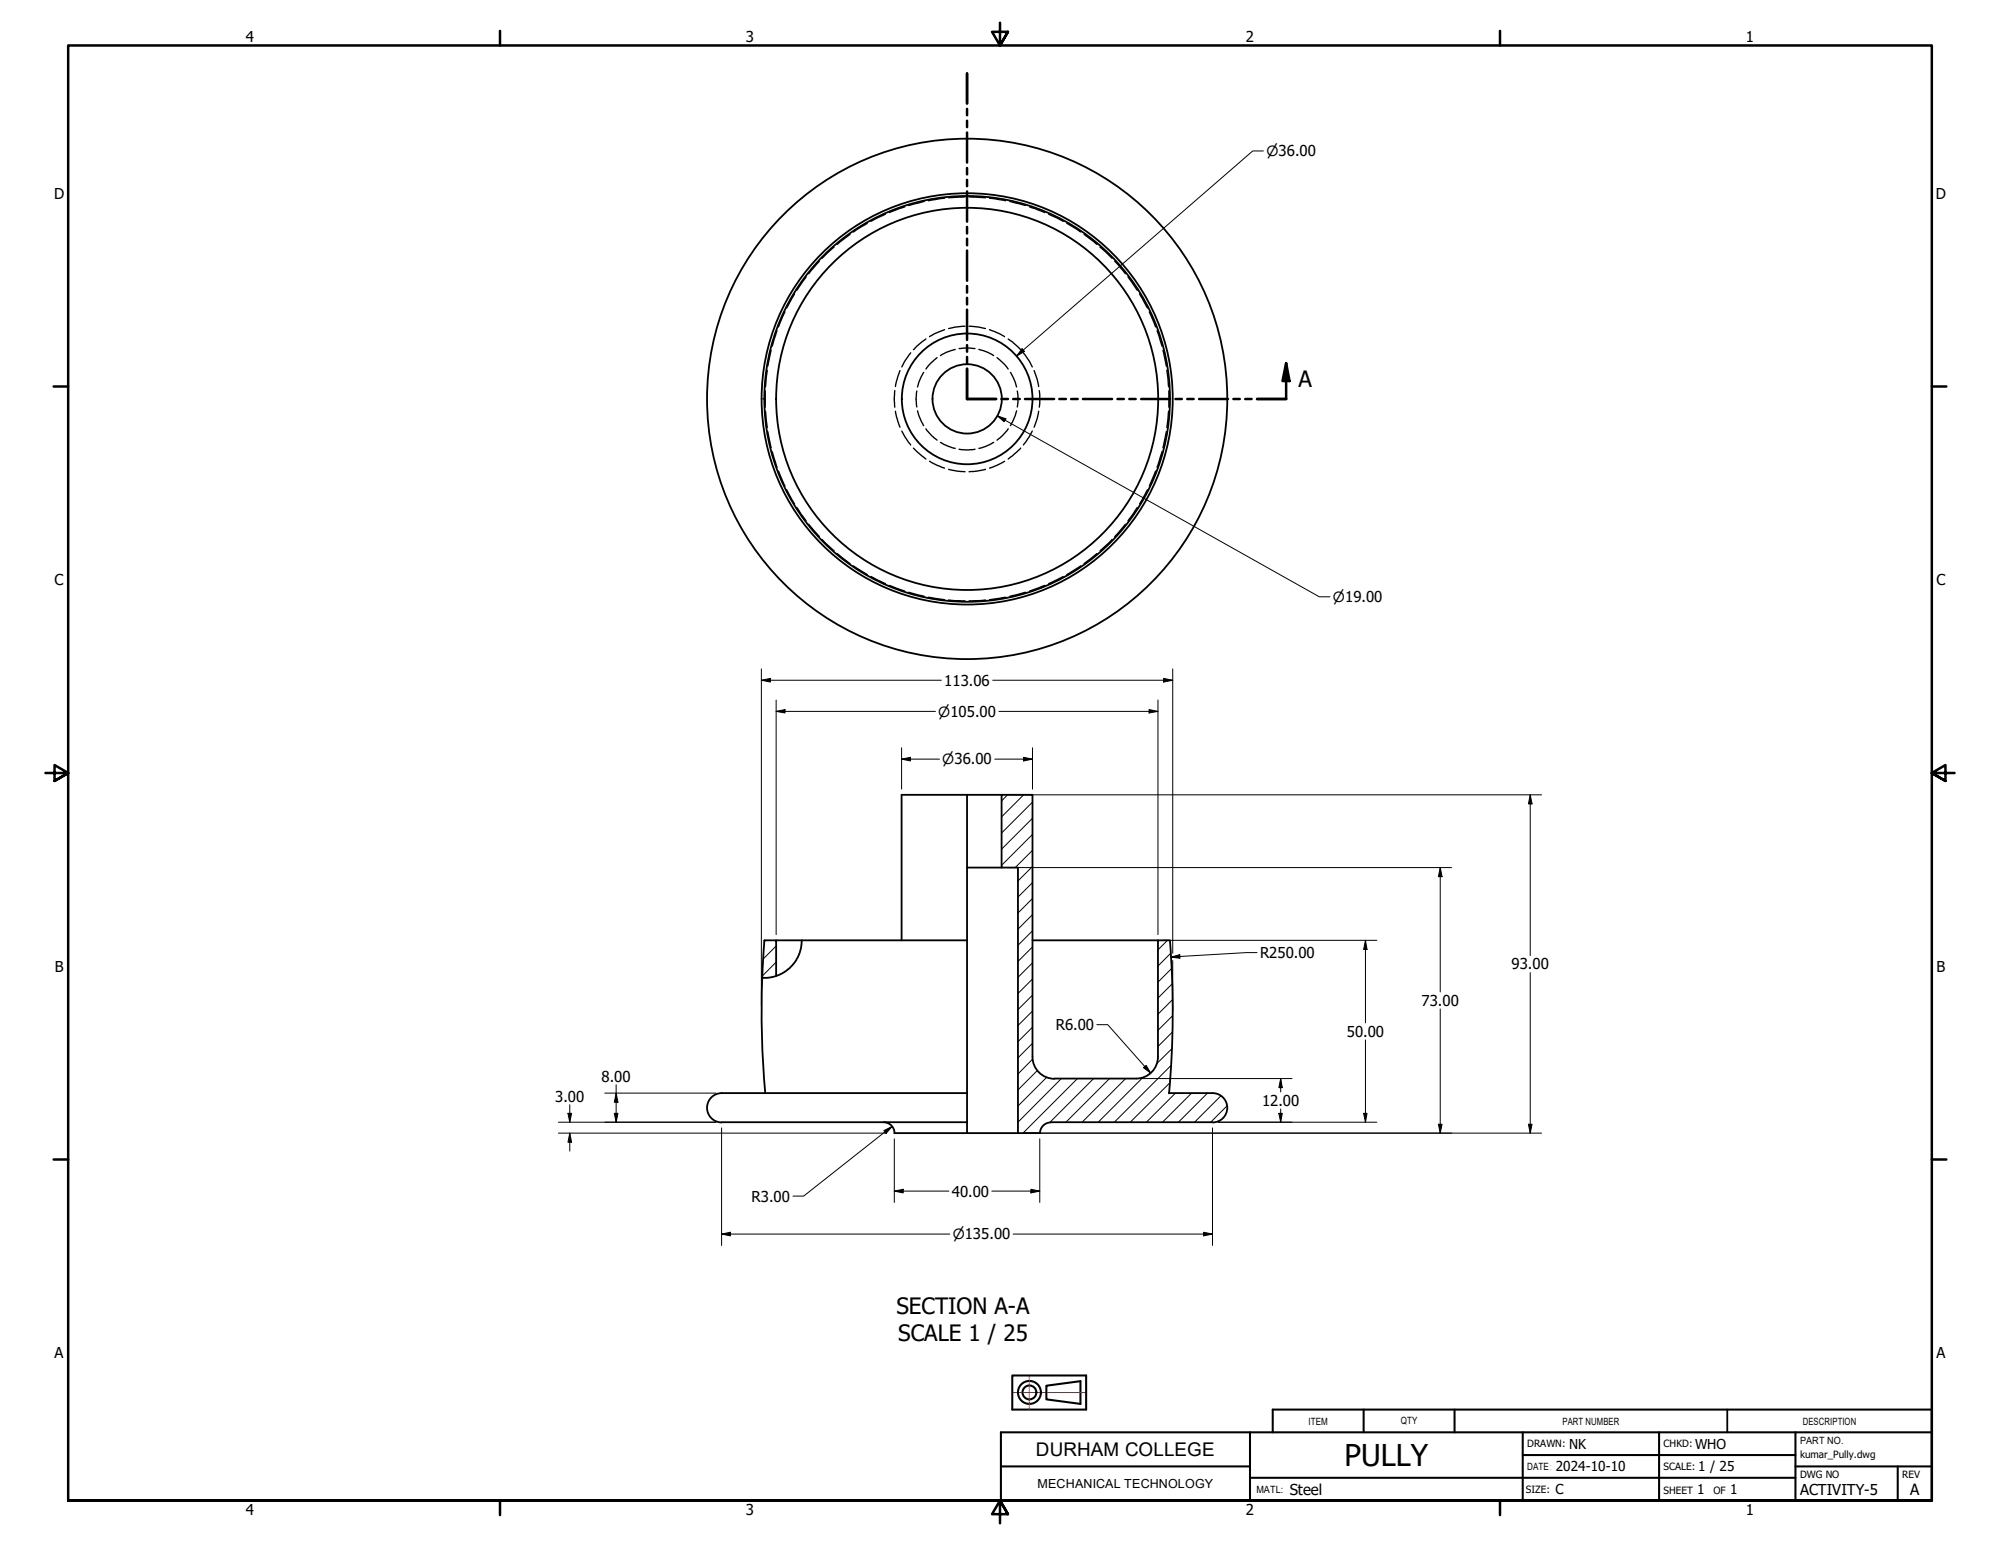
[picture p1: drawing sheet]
<svg xmlns="http://www.w3.org/2000/svg" width="559mm" height="432mm" viewBox="0 0 559 432" stroke-linecap="round" stroke-linejoin="round" font-family="sans-serif">
<!-- layer: Hatch (ANSI) -->
<g fill="none" stroke="#000" stroke-width=".28">
<path d="M281.5 222l-1.7 1.7M286 222l-6.2 6.2M288.5 237.5l-4.8 4.8M288.5 233l-8.7 8.7M288.5 228.5l-8.7 8.7M288.5 224l-8.7 8.7M288.5 260l-4.1 4M288.5 255.5l-4.1 4M288.5 251l-4.1 4M288.5 246.5l-4.1 4.1M288.5 242l-4.1 4.1M213.9 262.6l-.4 .5"/>
<path d="M216.9 268.7l-3.9 3.9M216.9 264.2l-3.7 3.6M288.5 277.9l-4.1 4.1M288.5 273.4l-4.1 4.1M288.5 268.9l-4.1 4.1M288.5 264.5l-4.1 4M326.2 262.6l-2.7 2.7M327.1 266.3l-3.6 3.5M327.3 270.5l-3.8 3.8M327.5 274.8l-4 4M327.6 279.2l-4.1 4.1M288.5 291.4l-4.1 4.1"/>
<path d="M288.5 286.9l-4.1 4.1M288.5 282.4l-4.1 4M288.5 295.8l-4.1 4.2M289.9 299l-5.5 5.4M327.2 297.6l-15.9 15.8M327.4 292.9l-4.2 4.2M327.6 288.2l-4.1 4.1M327.6 283.7l-4.1 4.1M290.6 316.2l-.3 .3M292.5 300.9l-8.1 8M296.5 301.2l-12.1 12.2M301.1 301.2l-15.3 15.3"/>
<path d="M305.6 301.2l-12.3 12.3M310 301.2l-12.2 12.2M314.5 301.2l-12.2 12.2M319.3 300.9l-12.5 12.5M326.8 302.5l-11 10.9M328.4 305.3l-8.1 8.1M332.9 305.3l-8.1 8.1M337.4 305.3l-8.2 8.1M341.1 306.1l-7.3 7.3M342.8 308.9l-4.5 4.5"/>
</g>
<!-- layer: Hidden (ANSI) -->
<g fill="none" stroke="#000" stroke-width=".38">
<path d="M247.4 59.8l-4.1 2M252.8 57.8l-4.3 1.6M258.3 56.3l-4.4 1.1M263.9 55.4l-4.5 .7M269.6 55l-4.6 .2M270.8 55l4.5 .2M276.5 55.4l4.5 .7M282.1 56.3l4.4 1.1M287.7 57.8l4.2 1.6M293 59.8l4.1 2M225.2 77.3l-2.6 3.8M228.9 73l-3 3.5"/>
<path d="M233 69l-3.3 3.1M237.5 65.5l-3.6 2.8M242.3 62.4l-3.9 2.4M298.1 62.4l3.8 2.4M302.9 65.5l3.6 2.8M307.3 69l3.4 3.1M311.5 73l3 3.5M315.2 77.3l2.6 3.8M215.5 97.9l-1 4.4M217.1 92.4l-1.4 4.3M219.3 87.1l-1.8 4.2M222 82l-2.2 4"/>
<path d="M254.4 98.6l-1.4 2-1 1.9M258.7 94.7l-3.5 3M261.8 99.9l-2.1 2-1 1.2M263.9 92.1l-2.5 1-1.7 .9M266.9 97.6l-2.2 .7-1.9 1M268 97.3h4.4M269.6 91.1l-2.8 .3-1.8 .4M270.8 91.1l2.8 .3 1.7 .4M273.5 97.6l2.2 .7 1.9 1M276.5 92.1l2.5 1 1.7 .9M278.6 99.9l2.1 2 1 1.2M281.7 94.7l1.2 .8 2.3 2.2"/>
<path d="M285.9 98.6l1.5 2 1 1.9M318.4 82l2.2 4M321.1 87.1l1.8 4.2M323.3 92.4l1.4 4.3M324.9 97.9l1 4.4M213.8 109.2v4.5M213.9 114.9l.5 4.5M214.4 103.4l-.5 4.6M250 109.1v4.6M250.2 114.9l.3 1.6 1 2.8M251.5 103.5l-1.3 4.4M256.2 109.2l-.2 1.7 .2 2.8"/>
<path d="M256.3 114.7l.4 1.4 1.4 2.8M258.1 104l-1.4 2.7-.4 1.4M258.7 119.8l1.6 1.9 1.5 1.2M281.7 119.8l-1.6 1.9-1.5 1.2M282.3 104l1.4 2.7 .3 1.4M284 114.7l-.3 1.4-1.4 2.8M284.2 109.2l.2 1.3-.2 3.2M288.9 103.5l.9 2.3 .4 2.1M290.2 114.9l-.4 2.1-.9 2.3M290.4 109.1v4.6M326 103.4l.5 4.6M326.5 114.9l-.5 4.5"/>
<path d="M326.6 109.2v4.5M214.5 120.5l1 4.5M215.7 126.1l1.4 4.4M217.5 131.6l1.8 4.2M219.8 136.8l2.2 4M252 120.4l2.4 3.9M255.2 125.2l3.5 3M259.7 128.8l2.2 1.2 2 .7M262.8 123.6l2.3 1.1 1.8 .5M265 131.1l2.3 .5 2.3 .2M268 125.5l1.7 .2 2.7-.2M275.3 131.1l-2.3 .5-2.2 .2"/>
<path d="M277.6 123.6l-2.3 1.1-1.8 .5M280.7 128.8l-2.2 1.2-2 .7M285.2 125.2l-3.5 3M288.4 120.4l-2.5 3.9M320.6 136.8l-2.2 4M322.9 131.6l-1.8 4.2M324.7 126.1l-1.4 4.4M325.9 120.5l-1 4.5M222.6 141.7l2.6 3.8M225.9 146.4l3 3.5M229.7 150.7l3.3 3.2M233.9 154.6l3.6 2.8"/>
<path d="M238.4 158.1l3.9 2.4M301.9 158.1l-3.8 2.4M306.5 154.6l-3.6 2.8M310.7 150.7l-3.4 3.2M314.5 146.4l-3 3.5M317.8 141.7l-2.6 3.8M243.3 161l4.1 2M248.5 163.5l4.3 1.6M253.9 165.4l4.4 1.2M259.4 166.8l4.5 .7M265 167.6l4.6 .2M275.3 167.6l-4.5 .2"/>
<path d="M281 166.8l-4.5 .7M286.5 165.4l-4.4 1.2M291.9 163.5l-4.2 1.6M297.1 161l-4.1 2"/>
</g>
<!-- layer: Visible (ANSI) -->
<g fill="none" stroke="#000" stroke-width=".51">
<path d="M270.2 222v83.3M279.8 222h-27.9v40.6M270.2 242.3h9.6M213.6 262.6h3.3v10M213.6 262.7a253.9 253.9 0 0 0 .2 42.7M216.9 262.6h53.3M224 262.6l-.2 1.8a10.4 10.4 0 0 1-10.9 8.7M288.5 262.6h35M326.8 262.6h-3.3v32.5M326.9 262.7a254 254 0 0 1-.3 42.7M288.5 295.2a6.1 6.1 0 0 0 6.1 6.1M288.5 295.1v-73.1h-8.7v20.3h4.6v74.2h6.1"/>
<path d="M323.5 295.2a6.1 6.1 0 0 1-6 6h-22.9M201.6 313.4h68.6M201.6 305.3h68.6M201.6 305.3a4.1 4.1 0 0 0-4.1 4.1 4.1 4.1 0 0 0 4.1 4.1M246.9 313.4a3.1 3.1 0 0 1 3 3.1M249.9 316.5h34.5M270.2 305.3v11.2M293.6 313.4h45.2M293.6 313.5a3 3 0 0 0-3 3M326.6 305.3h12.2a4.1 4.1 0 0 1 4.1 4.1 4.1 4.1 0 0 1-4.1 4.1"/>
<circle cx="270.2" cy="111.4" r="72.7"/>
<circle cx="270.2" cy="111.4" r="9.7"/>
<circle cx="270.2" cy="111.4" r="18.3"/>
<circle cx="270.2" cy="111.4" r="53.4"/>
<circle cx="270.2" cy="111.4" r="56.7"/>
<circle cx="270.2" cy="111.4" r="57.4"/>
</g>
<!-- layer: Section Line (ANSI) -->
<g fill="none" stroke="#000" stroke-width=".7">
<path d="M270.2 20.5v8.4M270.2 30.4v1.8M270.2 33.7v1.8M270.2 37v8.4M270.2 46.9v1.8M270.2 50.2v1.8M270.2 53.5v8.4M270.2 63.4v1.8M270.2 66.7v1.8M270.2 70v8.4M270.2 79.9v1.8M270.2 83.2v1.8"/>
<path d="M270.2 86.5v8.4M270.2 96.4v1.8M270.2 99.7v1.8M270.2 103v8.4h8.1M279.8 111.4h1.8M283.1 111.4h1.8M286.4 111.4h8.1M296 111.4h1.8M299.3 111.4h1.8M302.6 111.4h8.1M312.2 111.4h1.8M315.5 111.4h1.8"/>
<path d="M318.8 111.4h8.1M328.4 111.4h1.8M331.7 111.4h1.8M335 111.4h8.1M344.6 111.4h1.8M347.9 111.4h1.8M359.3 101.4l1 5h-2zM359.3 101.4v10h-8.1"/>
</g>
<path d="M359.3 101.4l1 5h-2z" fill="#000"/>
<!-- layer: Border (ANSI) -->
<g fill="none" stroke="#000" stroke-width=".7">
<path d="M139.7 8.6v4.1M279.4 6.3v6.4l-2.2-3.8h4.4l-2.2 3.8 2.2-3.8M419.1 8.6v4.1M15 107.9h4M539.8 107.9h4M12.7 215.9h6.3l-3.8-2.2v4.4l3.8-2.2-3.8 2.2M546.1 215.9h-6.3l3.8-2.2v4.4l-3.8-2.2 3.8 2.2M15 323.8h4M539.8 323.8h4M19 419.1v-406.4h520.8v406.4h-520.8h520.8M139.7 419.1v4.1M419.1 419.1v4.1"/>
<path d="M281.6 422.9l-2.2-3.8 2.2 3.8h-4.4l2.2-3.8v6.3"/>
</g>
<!-- layer: TITLE -->
<g fill="none" stroke="#000" stroke-width=".57">
<path d="M282.8 384.2h20.7v9.5h-20.7zM292.4 387l9.5-1.2v6.3l-9.5-1.3zM381 393.7v6.3M406.4 393.7v6.3M349.2 400v19.1M349.2 412.7h152.4M355.6 400v-6.3h184.2v25.4h-260.1v-19.1h260.1M425.4 406.4h76.2M501.6 400v19.1M501.6 409.6h38.2M530.2 409.6v9.5"/>
<circle cx="287.6" cy="388.9" r="3.2"/>
<circle cx="287.6" cy="388.9" r="1.94"/>
</g>
<!-- layer: Title (ANSI) -->
<path d="M279.7 409.6h69.5M425.4 400v19.1M463.5 400v19.1" fill="none" stroke="#000" stroke-width=".57"/>
<!-- layer: TITLE -->
<g fill="none" stroke="#f00" stroke-width=".28">
<path d="M282.8 388.9h.9M283.7 388.9h.1M283.8 388.9h.4M284.3 388.9h.1M284.4 388.9h1M285.5 388.9h.1M285.6 388.9h.4M286.1 388.9h.1M286.1 388.9h1.7M287.8 388.9h.1M287.9 388.9h.5M288.4 388.9h.1"/>
<path d="M288.5 388.9h1.1M289.6 388.9h.1M289.7 388.9h.4M290.2 388.9h.1M290.3 388.9h1.6M292 388.9h.1M292 388.9h.5M292.5 388.9h.1M292.6 388.9h1.1M293.8 388.9h.1M293.8 388.9h.5M294.3 388.9h.1"/>
<path d="M294.4 388.9h1.6M296.1 388.9h.1M296.2 388.9h.4M296.7 388.9h.1M296.7 388.9h1.1M297.9 388.9h.1M297.9 388.9h.5M298.4 388.9h.1M298.5 388.9h1.7M300.2 388.9h.1M300.3 388.9h.4M300.8 388.9h.1"/>
<path d="M300.9 388.9h1M302 388.9h.1M302.1 388.9h.4M302.6 388.9h.1M302.6 388.9h.9"/>
</g>
<!-- layer: Title (ANSI) -->
<path d="M287.6 384.2v9.5" fill="none" stroke="#f00" stroke-width=".28"/>
<path d="M482.6 393.7v6.3" fill="none" stroke="#000" stroke-width=".51"/>
<!-- layer: Dimension (ANSI) -->
<g fill="none" stroke="#000" stroke-width=".28">
<path d="M353 42.2h-3l-66 57.2M285.6 97.4l.7 .8-2.3 1.2zM278.6 116.1l2.5 .9-.6 .8zM278.6 116.1l90 50.6h3M212.7 190l2.6-.5v1zM212.7 190h50.3M212.7 186.8v94.1M216.9 198.7l2.4-.5v.9zM216.9 198.7h44.5M216.9 195.5v65.5M277.4 190h50.3M279.1 198.7h44.4"/>
<path d="M321.1 198.2l2.4 .5-2.4 .4zM323.5 195.5v65.5M325.1 189.5l2.6 .5-2.6 .5zM327.7 186.8v79.5M251.9 212l2.5-.5v1zM251.9 212h10.6M251.9 208.9v11.5M277.9 212h10.6M286 211.5l2.5 .5-2.5 .5zM288.5 208.9v11.5M281.4 222h149.3M427.5 222l.6 2.5h-1.1z"/>
<path d="M427.5 222v44.9M281.4 242.3h124.2M402.4 242.3l.5 2.6h-1zM402.4 242.3v34.8M325.1 262.6h59.6M327.2 267.3l2.4-.7 .1 1.1zM327.7 268.3v14.1M351.2 266.1h-3l-21 1.2M381.5 262.6l.5 2.6h-1zM381.5 262.6v23.1M427.5 271.7v44.8M306.5 286.2h3l12 13.5"/>
<path d="M319.5 298.2l.7-.6 1.3 2.1zM381.5 290.4v23M402.4 281.8v34.7M156 313.4h44M156 316.5h91.6M158.7 311h1l-.5 2.4zM159.2 316.5l.5 2.5h-1zM159.2 308.5v4.9M159.2 316.5v5M169 305.3h31M171.6 311h1.1l-.6 2.4zM172.1 305.3l.6 2.5h-1.1z"/>
<path d="M172.1 303v10.4M201.6 315v32.9M247 315.8l2.2-1.2-1.6 1.9zM249.2 314.6l-24.7 19.5h-2.9M249.9 318.1v17.8M286 316.5h144.7M290.5 318.1v17.8M319 301.2h42M338.8 315v32.9M340.4 313.4h44.3M357.3 311h1l-.5 2.4zM357.8 301.2l.5 2.6h-1z"/>
<path d="M357.8 301.2v3.8M357.8 309.8v3.6M381 311h1l-.5 2.4zM401.9 314h1l-.5 2.5zM427 314h1.1l-.6 2.5zM249.9 332.7l2.4-.5v1zM249.9 332.7h15.2M277.1 332.7h13.4M288 332.2l2.5 .5-2.5 .5zM201.6 344.7l2.5-.5v1zM201.6 344.7h63.8M283.1 344.7h55.7"/>
<path d="M336.3 344.2l2.5 .5-2.5 .5z"/>
</g>
<g fill="#000">
<path d="M285.6 97.4l.7 .8-2.3 1.2zM278.6 116.1l2.5 .9-.6 .8zM212.7 190l2.6-.5v1zM216.9 198.7l2.4-.5v.9zM321.1 198.2l2.4 .5-2.4 .4zM325.1 189.5l2.6 .5-2.6 .5zM251.9 212l2.5-.5v1zM286 211.5l2.5 .5-2.5 .5zM427.5 222l.6 2.5h-1.1zM402.4 242.3l.5 2.6h-1zM327.2 267.3l2.4-.7 .1 1.1zM381.5 262.6l.5 2.6h-1z"/>
<path d="M319.5 298.2l.7-.6 1.3 2.1zM158.7 311h1l-.5 2.4zM159.2 316.5l.5 2.5h-1zM171.6 311h1.1l-.6 2.4zM172.1 305.3l.6 2.5h-1.1zM247 315.8l2.2-1.2-1.6 1.9zM357.3 311h1l-.5 2.4zM357.8 301.2l.5 2.6h-1zM381 311h1l-.5 2.4zM401.9 314h1l-.5 2.5zM427 314h1.1l-.6 2.5zM249.9 332.7l2.4-.5v1z"/>
<path d="M288 332.2l2.5 .5-2.5 .5zM201.6 344.7l2.5-.5v1zM336.3 344.2l2.5 .5-2.5 .5z"/>
</g>
<text font-size="8.4" x="375.7" y="409.4">PULLY</text>
<g font-size="6.3">
<text x="362.8" y="107.9">A</text>
<text x="250.4" y="367">SECTION A-A</text>
<text x="251" y="374.5">SCALE 1 / 25</text>
</g>
<text font-size="5.3" x="289.4" y="406.7">DURHAM COLLEGE</text>
<text font-size="4.3" x="533.7" y="417.5">A</text>
<g font-size="4.2">
<text x="68.7" y="11.7">4</text>
<text x="208.4" y="11.7">3</text>
<text x="348.1" y="11.7">2</text>
<text x="487.8" y="11.7">1</text>
<text x="15.1" y="55.5">D</text>
<text x="540.9" y="55.5">D</text>
<text x="15.2" y="163.4">C</text>
<text x="541" y="163.4">C</text>
<text x="263.8" y="191.5">113.06</text>
<text x="352" y="267.6">R250.00</text>
<text x="15.3" y="271.4">B</text>
<text x="422.3" y="270.8">93.00</text>
<text x="541.1" y="271.4">B</text>
<text x="397.2" y="280.9">73.00</text>
<text x="295" y="287.7">R6.00</text>
<text x="376.3" y="289.6">50.00</text>
<text x="168.1" y="302.1">8.00</text>
<text x="155.1" y="307.7">3.00</text>
<text x="352.6" y="308.9">12.00</text>
<text x="210" y="335.6">R3.00</text>
<text x="265.9" y="334.2">40.00</text>
<text x="15.2" y="379.3">A</text>
<text x="541" y="379.3">A</text>
<text x="360.4" y="417.5">Steel</text>
<text x="502.9" y="417.4">ACTIVITY-5</text>
<text x="68.7" y="423.2">4</text>
<text x="208.4" y="423.2">3</text>
<text x="348.1" y="423.2">2</text>
<text x="487.8" y="423.2">1</text>
</g>
<g font-size="3.9">
<text x="353.8" y="43.6">⌀36.00</text>
<text x="372.4" y="168.1">⌀19.00</text>
<text x="262.1" y="200.2">⌀105.00</text>
<text x="263.3" y="213.5">⌀36.00</text>
<text x="266.2" y="346.1">⌀135.00</text>
</g>
<g font-size="3.8">
<text x="438.4" y="404.6">NK</text>
<text x="473.6" y="404.6">WHO</text>
<text x="434.7" y="411">2024-10-10</text>
<text x="474.5" y="410.7">1 / 25</text>
<text x="434.6" y="417.3">C</text>
<text x="474.2" y="417.3">1</text>
<text x="483.4" y="417.3">1</text>
</g>
<text font-size="3.5" x="289.9" y="415.6">MECHANICAL TECHNOLOGY</text>
<g font-size="2.8">
<text x="365.6" y="397.9">ITEM</text>
<text x="391.4" y="397.8">QTY</text>
<text x="436.6" y="397.9">PART NUMBER</text>
<text x="503.7" y="397.9">DESCRIPTION</text>
<text x="426.7" y="404.2">DRAWN:</text>
<text x="464.8" y="404.2">CHKD:</text>
<text x="502.9" y="403.4">PART NO.</text>
<text x="502.9" y="407.2">kumar_Pully.dwg</text>
<text x="426.7" y="410.6">DATE:</text>
<text x="464.8" y="410.6">SCALE:</text>
<text x="502.9" y="412.9">DWG NO</text>
<text x="531.5" y="412.9">REV</text>
<text x="351" y="416.9">MATL:</text>
<text x="426.3" y="416.9">SIZE:</text>
<text x="464.8" y="417.3">SHEET</text>
<text x="478.7" y="417.3">OF</text>
</g>
</svg>
